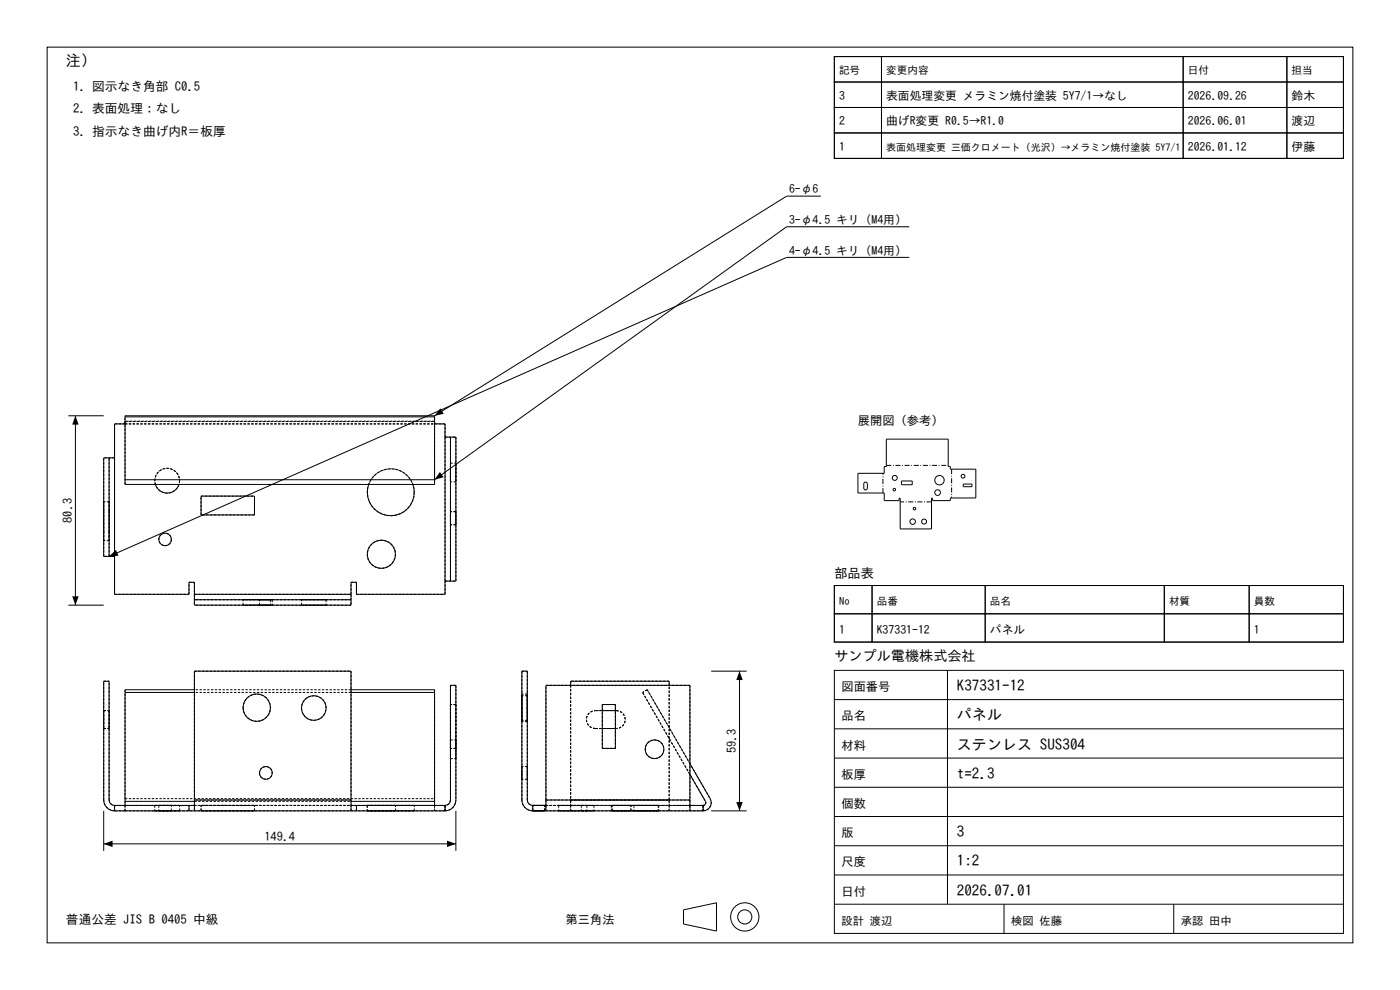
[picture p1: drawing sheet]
<svg xmlns="http://www.w3.org/2000/svg" width="297mm" height="210mm" viewBox="0 0 297 210" stroke-linecap="round" stroke-linejoin="round" font-family="sans-serif">
<g fill="none" stroke="#000" stroke-width=".21">
<path d="M10 10h277v190h-277zM177 12h10v5.4h-10zM177 17.4h10v5.4h-10zM177 12h108v21.6h-108zM187 12h64v5.4h-64zM187 17.4h64v5.4h-64zM251 12h22v5.4h-22zM251 17.4h22v5.4h-22zM273 12h12v5.4h-12zM273 17.4h12v5.4h-12zM177 22.8h10v5.4h-10zM177 28.2h10v5.4h-10z"/>
<path d="M187 22.8h64v5.4h-64zM187 28.2h64v5.4h-64zM251 22.8h22v5.4h-22zM251 28.2h22v5.4h-22zM273 22.8h12v5.4h-12zM273 28.2h12v5.4h-12zM174.1 41.6h-7.2l-74.7 46.6M192.9 48.1h-26l-74.7 53.7h-65.7M192.9 54.6h-26l-143.7 63.4M14.5 88.2h7.5M16 88.2v40.2M23.2 97.1h1.1"/>
<path d="M23.2 97.1h-1.2v20.9h1.2M23.2 97.1v20.9M26.5 89.9h-2.2v36.2h15.8v-2.6h1.1v2.6M26.5 88.4v14.4h65.7v-14.4M26.5 88.4h65.7M92.2 88.2h-65.7v.2M92.2 88.2v.2M92.2 89.9h2.2v36.2h-18.8v-2.6h-1.1v2.6M94.4 92.7h1.2M95.6 92.7h1.1v30.6h-1.1M95.6 92.7v30.6M188 93.1h13.2v5.9h.4v.5h5.4v6.1h-5.4v.6h-3.8v-.5h-.2v6.5h-6.6v-6.5h-.3v.5h-3.1v-1.6h-5.6v-4.2h5.6v-1.4h.4z"/>
<path d="M23.2 118h1.1M32.9 102.8a2.64 2.64 0 0 0 2.6 1.8 2.64 2.64 0 0 0 2.5-1.8M42.7 105.2h11.3v4h-11.3zM78.2 102.8a5 5 0 0 0 4.7 6.6 5 5 0 0 0 4.7-6.6M183.4 102.4l.2-.1 .3 .1 .1 1.1a.38 .38 0 0 1-.4 .4 .38 .38 0 0 1-.4-.4zM191.3 102h2.2v.8h-2.2zM204.3 102.7h1.9v.5h-1.9zM14.5 128.4h7.5M41.2 126.1v1.1M41.2 127.2v1.2h33.3v-1.2M41.2 126.1h33.3M41.2 127.2h33.3"/>
<path d="M74.5 126.1v1.1M94.4 123.3h1.2M177 124.2h8v6h-8zM177 130.2h8v6h-8zM177 124.2h108v12h-108zM185 124.2h24v6h-24zM185 130.2h24v6h-24zM209 124.2h38v6h-38zM209 130.2h38v6h-38zM247 124.2h18v6h-18zM247 130.2h18v6h-18zM265 124.2h20v6h-20z"/>
<path d="M265 130.2h20v6h-20zM26.5 146.9h14.7M41.2 146.3h-14.7v23.7M74.5 146.3h17.7v23.7M74.5 146.9h17.7M121.1 145.4v-.9h20.9v.9M127.8 149.4h2.7v9.4h-2.7zM127.8 150.7h2.7M127.8 154.5h2.7M150.9 142.4h7.5M156.9 142.4v29.6M177 142.2h108v55.8h-108z"/>
<path d="M177 154.6h108M177 148.4h108M201 142.2v49.6M22 172v8.5M22 179h74.7M24.3 170.8a1.15 1.15 0 0 1-1.1-1.1v-25.2h-1.2v25.2a2.3 2.3 0 0 0 2.3 2.3M24.3 172h70.1M24.3 170.8h16.9M24.3 170.8v1.2M26.5 170v.8M26.5 170h14.7M40.1 170.8v1.2"/>
<path d="M41.2 169.7v2.3M41.2 169.7v-27.3h33.3v27.3M41.2 169.7h33.3M74.5 169.7v2.3M74.5 170.8h19.9M74.5 170h17.7M75.6 170.8v1.2M92.2 170v.8M94.4 170.8a1.15 1.15 0 0 0 1.2-1.1v-24.3h1.1v24.3a2.3 2.3 0 0 1-2.3 2.3M94.4 170.8v1.2M96.7 172v8.5M113 170.8a1.15 1.15 0 0 1-1.1-1.1v-27.3h-1.2v27.3a2.3 2.3 0 0 0 2.3 2.3"/>
<path d="M113 172h36.2M113 170.8h2.8M113 170.8v1.2M115.8 169.7v2.3M115.8 169.7v-24.3h30.6v24.3M115.8 169.7h30.6M146.4 162l4.3 7.4a1.73 1.73 0 0 1-1.5 2.6M146.4 169.7v2.3M146.4 164.3l3.3 5.7a.57 .57 0 0 1-.5 .8M146.4 170.8h2.8M149.2 170.8v1.2M150.9 172h7.5"/>
<path d="M177 179.4h108M177 173.2h108M177 167h108M177 160.8h108M145 193l7-1.5v6l-7-1.5zM177 191.8h108M177 185.6h108M213 191.8v6.2M249 191.8v6.2"/>
<circle cx="35" cy="114.4" r="1.34"/>
<circle cx="80.9" cy="117.6" r="2.99"/>
<circle cx="189.7" cy="103.9" r=".27"/>
<circle cx="189.8" cy="101.4" r=".53"/>
<circle cx="193.6" cy="110.7" r=".58"/>
<circle cx="194" cy="107.9" r=".27"/>
<circle cx="196" cy="110.6" r=".52"/>
<circle cx="198.9" cy="104.5" r=".6"/>
<circle cx="199.3" cy="101.9" r="1"/>
<circle cx="204.3" cy="101" r=".4"/>
<circle cx="54.5" cy="150.1" r="2.91"/>
<circle cx="66.6" cy="150.2" r="2.61"/>
<circle cx="138.9" cy="158.9" r="1.99"/>
<circle cx="56.4" cy="164" r="1.36"/>
<circle cx="158" cy="194.5" r="3"/>
<circle cx="158" cy="194.5" r="1.5"/>
</g>
<g fill="none" stroke="#000" stroke-width=".21" stroke-dasharray=".5 .3" stroke-linecap="butt">
<path d="M24.3 89.9v7.2M24.3 97.1h-2.3M26.5 89.9h65.7M26.5 89.9h-2.2M26.5 89.9v-1.7M26.5 89.4h65.7M26.5 89.4v-.1M26.5 89.3v.6M92.2 89.9v-1.7M92.2 89.4v-.1M92.2 89.3v.6M92.2 89.4v13.4"/>
<path d="M92.2 89.3h-65.7M94.4 89.9h-2.2M94.4 92.7v30.6M94.4 92.7v-2.8M94.4 92.7h2.3M95.6 92.7v30.6M95.6 98.2v4M95.6 98.2h1.1M96.7 92.7v30.6M96.7 98.2v4M22 118v-20.9M22 108.3v4.5"/>
<path d="M22 112.8v1.9M22 114.7v-1.9M22 112.8v-4.5M22 108.3v-1.9M22 106.4v1.9M23.2 118v-20.9M23.2 108.3v4.5M23.2 112.8v1.9M23.2 114.7v-1.9M23.2 112.8v-4.5M23.2 108.3v-1.9M23.2 106.4v1.9"/>
<path d="M23.2 114.7h-1.2M23.2 106.4h-1.2M24.3 118v-20.9M24.3 118v8.1M24.3 118h-2.3M26.5 102.8v-13.4M32.9 102.8a2.64 2.64 0 0 1 2.2-3.4 2.64 2.64 0 0 1 3 2.6M36.4 114.4a1.34 1.34 0 0 1-1.9 1.3 1.34 1.34 0 0 1-.4-2.2 1.34 1.34 0 0 1 2.2 .4l.1 .5M38.1 102a2.64 2.64 0 0 1-3.7 2.4 2.64 2.64 0 0 1-.6-4.4 2.64 2.64 0 0 1 4.2 1.3l.1 .7M38.1 102l-.1 .8M42.7 105.2h11.3M42.7 109.2v-4"/>
<path d="M54 105.2v4M54 109.2h-11.3M78.2 102.8a5 5 0 0 1 4.7-3.4 5 5 0 0 1 4.7 3.4M83.9 117.6a2.99 2.99 0 0 1-4.3 2.7 2.99 2.99 0 0 1-.6-5 2.99 2.99 0 0 1 4.8 1.5l.1 .8M87.9 104.4a5 5 0 0 1-7.2 4.5 5 5 0 0 1-.8-8.4 5 5 0 0 1 7.9 2.9l.1 1M95.6 102.2v-4M95.6 108.5v2.8M95.6 111.3v-2.8M96.7 102.2v-4M96.7 108.5v2.8M96.7 111.3v-2.8M96.7 102.2h-1.1"/>
<path d="M96.7 111.3h-1.1M96.7 108.5h-1.1M24.3 126.1h15.8M40.1 123.5h1.1M40.1 126.1v-2.6M41.2 123.5v2.6M41.2 126.1h33.3M41.2 126.1v2.3M51.6 128.4h5.8M51.6 127.2h5.8M51.6 128.4v-1.2M55 128.4h2.8"/>
<path d="M55 127.2h2.8M55 128.4v-1.2M57.4 128.4h-5.8M57.4 127.2h-5.8M57.4 127.2v1.2M57.8 128.4h-2.8M57.8 127.2h-2.8M57.8 127.2v1.2M64 128.4h5.2M64 127.2h5.2M64 128.4v-1.2M69.2 128.4h-5.2"/>
<path d="M69.2 127.2h-5.2M69.2 127.2v1.2M74.5 126.1v-2.6M74.5 123.5h1.1M74.5 128.4h-33.3M74.5 126.1v2.3M74.5 127.2h-33.3M75.6 123.5v2.6M75.6 126.1h18.8M94.4 126.1v-2.8M94.4 123.3h2.3M22 144.5h1.2"/>
<path d="M22 154.5v-3.8M22 150.7v3.8M22 150.7h1.2M22 154.5h1.2M23.2 154.5v-3.8M23.2 150.7v3.8M26.5 146.3v23.1M41.2 142.4h33.3M51.6 150.1a2.9 2.9 0 0 0 4.1 2.6 2.9 2.9 0 0 0 .6-4.8 2.9 2.9 0 0 0-4.6 1.5l-.1 .7M64 150.2a2.61 2.61 0 0 0 3.7 2.4 2.61 2.61 0 0 0 .6-4.4 2.61 2.61 0 0 0-4.2 1.3l-.1 .7M74.5 142.4v27.3M74.5 146.3h-33.3"/>
<path d="M74.5 146.9h-33.3M95.6 145.4v24.3M95.6 158.9v2M95.6 156.9v2M95.6 149.4v9.4M95.6 158.8v-9.4M95.6 156.9h1.1M96.7 145.4v24.3M96.7 158.9v2M96.7 156.9v2M96.7 149.4v9.4M96.7 158.8v-9.4"/>
<path d="M96.7 145.4h-1.1M96.7 149.4h-1.1M96.7 158.8h-1.1M110.7 142.4h1.2M110.7 150.2v2.6M110.7 152.8v-5.2M110.7 147.6v2.6M110.7 150.1v2.9M110.7 153v-5.8M110.7 147.2v2.9M111.9 150.2v2.6M111.9 152.8v-5.2"/>
<path d="M111.9 147.6v2.6M111.9 150.1v2.9M111.9 153v-5.8M111.9 147.2v2.9M111.9 147.6h-1.2M111.9 152.8h-1.2M111.9 147.2h-1.2M111.9 153h-1.2M115.8 145.4h30.6M121.1 144.5v25.2M121.1 145.4v24.3M126.3 154.5a1.9 1.9 0 0 1-1.9-1.9 1.9 1.9 0 0 1 1.9-1.9"/>
<path d="M126.3 154.5h4.4M126.3 154.5h1.5M127.8 149.4v9.4M127.8 158.8h2.7M127.8 150.7h-1.5M130.5 149.4h-2.7M130.5 158.8v-9.4M130.5 154.5h.2M130.7 150.7h-4.4M130.7 150.7a1.9 1.9 0 0 1 1.9 1.9 1.9 1.9 0 0 1-1.9 1.9M130.7 150.7h-.2M136.3 146.9l13.4 23.1"/>
<path d="M136.9 158.9a1.99 1.99 0 0 0 2.8 1.9 1.99 1.99 0 0 0 .5-3.3 1.99 1.99 0 0 0-3.2 .8l-.1 .6M137.3 146.3l-1 .6M137.3 146.3l13.4 23.1M142 144.5h-20.9M146.4 145.4v24.3M22 169.7v-25.2M23.2 169.7a1.15 1.15 0 0 0 1.1 1.1M23.2 169.7v-25.2M24.3 170.8v1.2M24.3 172v-1.2M24.3 172a2.3 2.3 0 0 1-2.3-2.3M26.5 172h65.7"/>
<path d="M26.5 172h-2.2M26.5 170.8h65.7M26.5 170.8h-2.2M26.5 169.4h65.7M26.5 172v-2.6M26.5 170.8v1.2M32.8 172h5.3M32.8 170.8h5.3M32.8 170.8v1.2M33.7 172h2.7M33.7 170.8h2.7M33.7 170.8v1.2"/>
<path d="M36.4 172h-2.7M36.4 170.8h-2.7M36.4 172v-1.2M38.1 172h-5.3M38.1 170.8h-5.3M38.1 172v-1.2M40.1 172v-1.2M41.2 170.8h33.3M41.2 169.7v-27.3M41.2 169.7v1.1M41.2 172v-1.2M41.2 170h33.3"/>
<path d="M42.7 172h11.3M42.7 170.8h11.3M42.7 172v-1.2M54 172h-11.3M54 170.8h-11.3M54 172v-1.2M55 164a1.36 1.36 0 0 0 1.9 1.2 1.36 1.36 0 0 0 .4-2.2 1.36 1.36 0 0 0-2.2 .5l-.1 .5M74.5 172v-1.2M74.5 169.7v1.1M74.5 169.7h-33.3M75.6 172v-1.2M77.9 172h6"/>
<path d="M77.9 170.8h6M77.9 170.8v1.2M77.9 172h10M77.9 170.8h10M83.9 172h-6M83.9 170.8h-6M83.9 172v-1.2M87.9 172h-10M87.9 170.8h-10M87.9 172v-1.2M92.2 170.8v1.2M92.2 172v-2.6"/>
<path d="M92.2 169.4v-23.1M94.4 170.8v1.2M94.4 172h-2.2M94.4 170.8h-2.2M94.4 172v-1.2M94.4 172a2.3 2.3 0 0 0 2.3-2.3M95.6 169.7a1.15 1.15 0 0 1-1.2 1.1M95.6 160.9v-4M95.6 160.9h1.1M96.7 160.9v-4M110.7 169.7v-27.3M110.7 164v1.3"/>
<path d="M110.7 165.3v-2.7M110.7 162.6v1.4M111.9 169.7v-27.3M111.9 169.7a1.15 1.15 0 0 0 1.1 1.1M111.9 164v1.3M111.9 165.3v-2.7M111.9 162.6v1.4M111.9 162.6h-1.2M111.9 165.3h-1.2M113 172h2.6M113 170.8h2.6M113 172v-1.2"/>
<path d="M113 172a2.3 2.3 0 0 1-2.3-2.3M115.6 172h-2.6M115.6 170.8h-2.6M115.6 172v-1.2M115.8 170.8v1.2M115.8 169.7v-24.3M115.8 169.7v1.1M118.5 172h6M118.5 170.8h6M118.5 170.8v1.2M121.1 172h20.9M121.1 172h-8.1"/>
<path d="M121.1 170.8h20.9M121.1 170.8h-8.1M121.1 169.7h20.9M121.1 172v-2.3M121.1 170.8v1.2M121.1 169.7v1.1M121.5 172h-3M121.5 170.8h-3M123.3 172h2.7M123.3 170.8h2.7M123.3 170.8v1.2M124.5 172h-3"/>
<path d="M124.5 170.8h-3M124.5 170.8v1.2M124.7 172h-1.4M124.7 170.8h-1.4M126 172h-1.3M126 170.8h-1.3M126 170.8v1.2M129.7 172h9.9M129.7 170.8h9.9M129.7 170.8v1.2M129.9 172h3.9M129.9 170.8h3.9"/>
<path d="M129.9 172v-1.2M133.8 172h-3.9M133.8 170.8h-3.9M133.8 172v-1.2M134.5 172h5.2M134.5 170.8h5.2M134.5 170.8v1.2M134.7 172h-5M134.7 170.8h-5M137.1 172h-2.6M137.1 170.8h-2.6M139.6 172h-4.9"/>
<path d="M139.6 170.8h-4.9M139.6 170.8v1.2M139.7 172h-2.6M139.7 170.8h-2.6M139.7 170.8v1.2M142 170.8v1.2M142 172v-2.3M142 169.7v1.1M142 169.7v-25.2M142 169.7v-24.3M146.4 170.8h-30.6M146.4 170.8v1.2"/>
<path d="M146.4 169.7h-30.6M146.4 169.7v1.1M146.4 162l-9.1-15.7M146.4 164.3l-10.1-17.4M149.2 172h-7.2M149.2 170.8h-7.2M149.2 172v-1.2M149.2 170.8v1.2M149.2 172a1.73 1.73 0 0 0 1.5-2.6M149.7 170a.57 .57 0 0 1-.5 .8"/>
</g>
<path d="M16 88.2l.7 1.9h-1.4zM93.4 86.6l.7 1.2-1.9 .4zM23.2 118l1.4-1.4 .5 1.3zM93.3 100.1l.8 1.1-1.9 .6zM15.3 126.5h1.4l-.7 1.9zM156.9 142.4l.7 1.8h-1.4zM22 179l1.9-.7v1.4zM94.8 178.3l1.9 .7-1.9 .7zM156.2 170.1h1.4l-.7 1.9z" fill="#000"/>
<path d="M188 98.7h13.2M201.9 99.5v6.1M187.3 104.6v-4.2M197.6 106.5h-6.6" fill="none" stroke="#000" stroke-width=".21" stroke-dasharray="1.1 .4 .2 .4" stroke-linecap="butt"/>
<g font-size="3.2">
<text x="14" y="14">注）</text>
<text x="203" y="146.6">K37331-12</text>
<text x="203" y="152.8">パネル</text>
<text x="203" y="159">ステンレス SUS304</text>
<text x="203" y="165.2">t=2.3</text>
<text x="203" y="177.6">3</text>
<text x="203" y="183.8">1:2</text>
<text x="203" y="190">2026.07.01</text>
</g>
<text font-size="3" x="177" y="140.2">サンプル電機株式会社</text>
<text font-size="2.8" x="177" y="122.7">部品表</text>
<g font-size="2.7">
<text x="15.5" y="19.2">1. 図示なき角部 C0.5</text>
<text x="15.5" y="24">2. 表面処理：なし</text>
<text x="15.5" y="28.8">3. 指示なき曲げ内R＝板厚</text>
<text x="14" y="196">普通公差 JIS B 0405 中級</text>
</g>
<g font-size="2.6">
<text x="182" y="90.1">展開図（参考）</text>
<text x="15.3" y="110.9" transform="rotate(-90 15.3 110.9)">80.3</text>
<text x="178.5" y="146.6">図面番号</text>
<text x="178.5" y="152.8">品名</text>
<text x="156.2" y="159.8" transform="rotate(-90 156.2 159.8)">59.3</text>
<text x="178.5" y="159">材料</text>
<text x="178.5" y="165.2">板厚</text>
<text x="178.5" y="171.4">個数</text>
<text x="56.1" y="178.3">149.4</text>
<text x="178.5" y="177.6">版</text>
<text x="178.5" y="183.8">尺度</text>
<text x="178.5" y="190">日付</text>
<text x="120" y="196">第三角法</text>
</g>
<g font-size="2.5">
<text x="178" y="21.2">3</text>
<text x="188" y="21.2">表面処理変更 メラミン焼付塗装 5Y7/1→なし</text>
<text x="252" y="21.2">2026.09.26</text>
<text x="274" y="21.2">鈴木</text>
<text x="178" y="26.6">2</text>
<text x="188" y="26.6">曲げR変更 R0.5→R1.0</text>
<text x="252" y="26.6">2026.06.01</text>
<text x="274" y="26.6">渡辺</text>
<text x="178" y="32">1</text>
<text x="252" y="32">2026.01.12</text>
<text x="274" y="32">伊藤</text>
<text x="167.4" y="41">6-φ6</text>
<text x="167.4" y="47.5">3-φ4.5 キリ（M4用）</text>
<text x="167.4" y="54">4-φ4.5 キリ（M4用）</text>
<text x="178" y="134.4">1</text>
<text x="186" y="134.4">K37331-12</text>
<text x="210" y="134.4">パネル</text>
<text x="266" y="134.4">1</text>
</g>
<g font-size="2.4">
<text x="178.5" y="196.2">設計 渡辺</text>
<text x="214.5" y="196.2">検図 佐藤</text>
<text x="250.5" y="196.2">承認 田中</text>
</g>
<g font-size="2.3">
<text x="178" y="15.8">記号</text>
<text x="188" y="15.8">変更内容</text>
<text x="252" y="15.8">日付</text>
<text x="274" y="15.8">担当</text>
<text x="178" y="128.4">No</text>
<text x="186" y="128.4">品番</text>
<text x="210" y="128.4">品名</text>
<text x="248" y="128.4">材質</text>
<text x="266" y="128.4">員数</text>
</g>
<text font-size="2.1" x="188" y="32">表面処理変更 三価クロメート（光沢）→メラミン焼付塗装 5Y7/1</text>
</svg>
